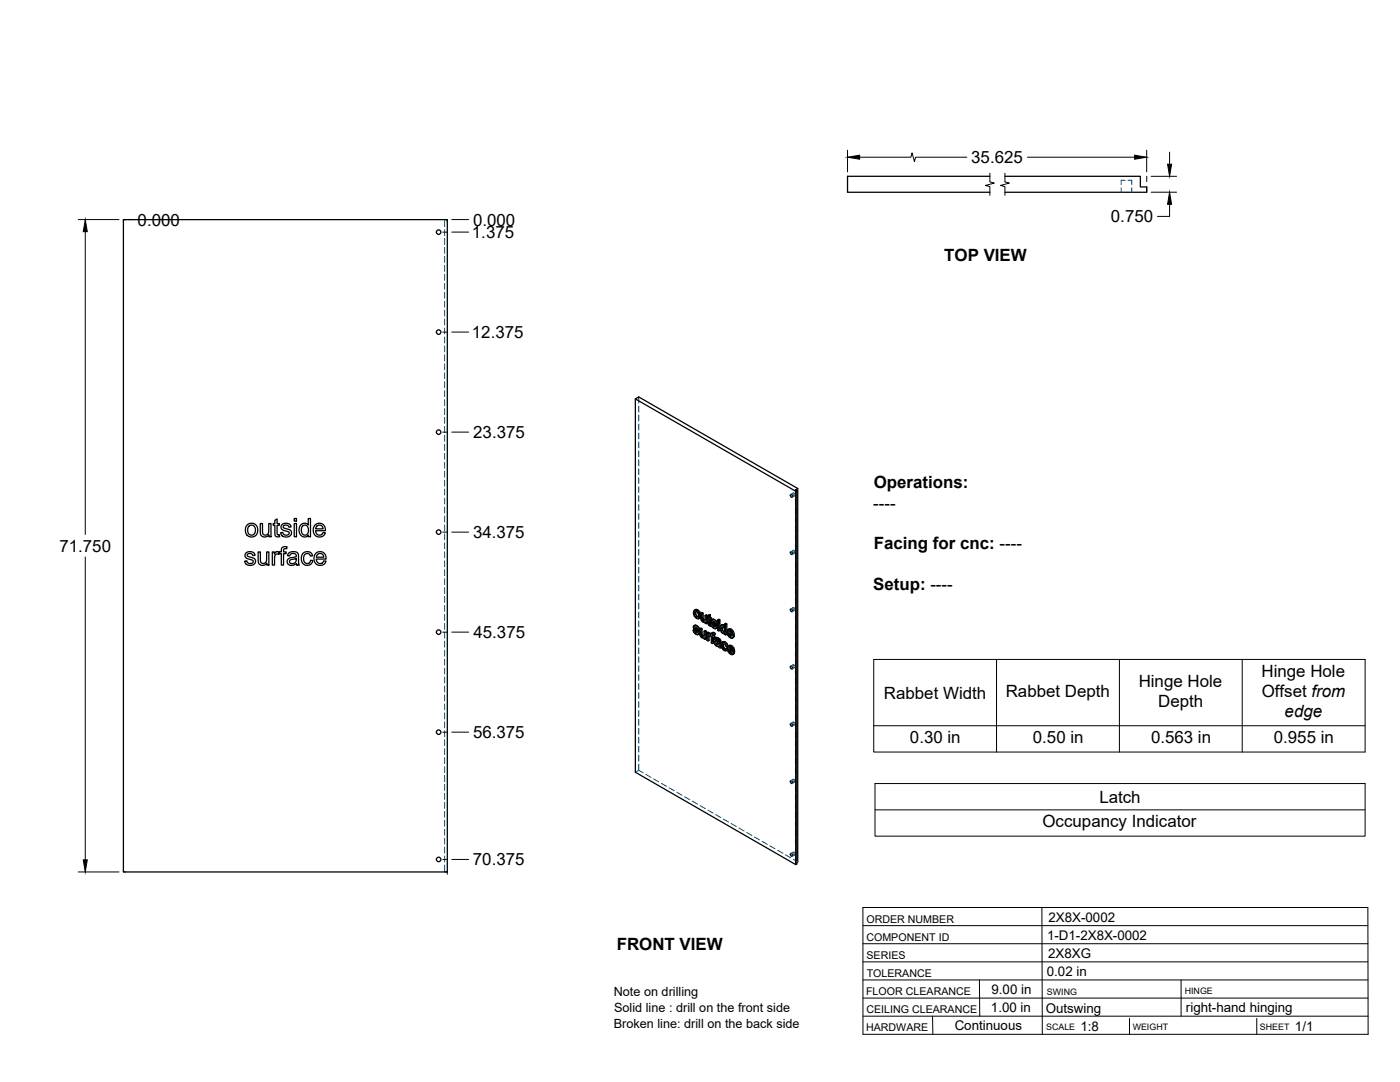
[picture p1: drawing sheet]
<svg xmlns="http://www.w3.org/2000/svg" width="559mm" height="432mm" viewBox="0 0 559 432" stroke-linecap="round" stroke-linejoin="round" font-family="sans-serif">
<!-- layer: Visible -->
<g fill="none" stroke="#000" stroke-width=".51">
<path d="M395.1 70.4h-56.8v6.3h56.8M401.1 70.4h54.1v4.2h2.5v2.1h-56.6M49.3 87.7h129.2v260.3h-129.2zM253.6 159.2v149l64 36.8 .5-.2v-149l-.6-.3 .9-.6M253.6 159.2l64 36.8v149M253.6 159.2l1.4-.8 63.4 36.5M315.5 197.4l.6 .2 .2 .8-.6-.2zM318.1 195.8l-.5 .2M318.4 194.9v149.1l-.3 .1M98.7 209.4l1.2-.5a2.66 2.66 0 0 1 3 3.6 2.66 2.66 0 0 1-4.7 .5l-.2-1a2.97 2.97 0 0 1 .7-2.6zM99.3 210.1l.8-.5a1.97 1.97 0 0 1 1.9 2 1.97 1.97 0 0 1-2 1.9l-.7-.4-.4-.9v-1.3zM103.9 208.9h.9v3a1.32 1.32 0 0 0 1.3 1.7 1.32 1.32 0 0 0 1.2-1.8v-2.9h.9v5.3h-.8v-.8a1.88 1.88 0 0 1-2.3 .8 1.88 1.88 0 0 1-1.2-2z"/>
<path d="M109.7 207.6l.9-.5v1.8h.9v.7h-.9v3.3l.3 .5h.6l.1 .8a1.33 1.33 0 0 1-1.5-.1 1.33 1.33 0 0 1-.4-1.5v-3h-.6v-.7h.6zM112.5 209.4l1.2-.6a1.94 1.94 0 0 1 2.5 1.5l-.9 .1a1.13 1.13 0 0 0-1.1-.9 1.13 1.13 0 0 0-1.1 1l.2 .2a4.1 4.1 0 0 1 3 1.5 2.18 2.18 0 0 1-1.5 2.1 2.18 2.18 0 0 1-2.5-.8l-.3-.9 .9-.1a1.23 1.23 0 0 0 1.3 1.1 1.23 1.23 0 0 0 1.2-1.2l-.7-.3a2.35 2.35 0 0 1-2.5-1.6zM117.4 208.9h.9v5.3h-.9zM117.4 206.9h.9v1.1h-.9zM120 209.5l1.1-.6a1.88 1.88 0 0 1 1.9 .6v-2.6h.9v7.3h-.8v-.7a2.18 2.18 0 0 1-2.6 .5 2.18 2.18 0 0 1-1.1-2.4zM120.8 209.9l.6-.3a2.12 2.12 0 0 1 1.8 1.6 2.12 2.12 0 0 1-.9 2.2l-.3 .1a2.1 2.1 0 0 1-1.7-1.4 2.1 2.1 0 0 1 .5-2.2zM125.7 209.6l1.5-.8a2.47 2.47 0 0 1 2.7 3h-3.9l.2 1a1.46 1.46 0 0 0 1.5 .8 1.46 1.46 0 0 0 1.2-1.1l1 .1-.3 .6-.5 .7-1.4 .4a2.79 2.79 0 0 1-2.6-1.7 2.79 2.79 0 0 1 .6-3zM126.5 210l.6-.4a1.43 1.43 0 0 1 1.8 1.5h-2.9zM98.1 220.7l1.2-.5a1.94 1.94 0 0 1 2.5 1.4l-.9 .1a1.13 1.13 0 0 0-1.1-.9 1.13 1.13 0 0 0-1.1 1l.3 .3a3.4 3.4 0 0 1 2.9 1.4 2.18 2.18 0 0 1-1.5 2.1 2.18 2.18 0 0 1-2.4-.8l-.4-.9h1a1.23 1.23 0 0 0 1.3 1 1.23 1.23 0 0 0 1.1-1.2l-.6-.3a2.35 2.35 0 0 1-2.6-1.6zM103 220.3h.9v2.9a1.32 1.32 0 0 0 1.4 1.7 1.32 1.32 0 0 0 1.1-1.8v-2.8h.9v5.2h-.8v-.8a1.88 1.88 0 0 1-2.2 .9 1.88 1.88 0 0 1-1.3-2.1zM108.7 220.3h.8v.8a1.25 1.25 0 0 1 2-.7l.8-.1v-.6a1.5 1.5 0 0 1 .7-1.5 1.5 1.5 0 0 1 1.6 0l-.2 .8a.83 .83 0 0 0-.8 0 .83 .83 0 0 0-.4 .8v.5h1v.7h-1v4.5h-.9v-4.5h-.8v-.5l-.2 .8a1.17 1.17 0 0 0-1.4 .1 1.17 1.17 0 0 0-.3 1.4v2.7h-.9zM115.1 220.9a2.39 2.39 0 0 1 4 .6l.3 4h-.9l-.2-.6a2 2 0 0 1-2.2 .8 2 2 0 0 1-1.5-1.9l.1-.1a2.04 2.04 0 0 1 2-1.2l.4-.1a.83 .83 0 0 0 1.1-.7 .83 .83 0 0 0-1.1-.8 1.23 1.23 0 0 0-1.5 1l-.9-.1z"/>
<path d="M115.7 223.6l2.6-.7a1.49 1.49 0 0 1-.8 1.9 1.49 1.49 0 0 1-2-.7zM120.8 220.9l1.4-.7 1.3 .1 .9 .6 .4 .9-.9 .1a1.44 1.44 0 0 0-1.9-.9 1.44 1.44 0 0 0-.8 1.9l.1 1.1a1.34 1.34 0 0 0 1.5 .9 1.34 1.34 0 0 0 1.2-1.3l.8 .1-.4 1a2.47 2.47 0 0 1-3.2 .5 2.47 2.47 0 0 1-.8-3.2zM126 220.9l1.5-.7a2.47 2.47 0 0 1 2.7 2.9h-4l.3 1a1.46 1.46 0 0 0 1.5 .8 1.46 1.46 0 0 0 1.2-1.1l.9 .1-.4 .9-.9 .7-.8 .1a2.79 2.79 0 0 1-2.6-1.7 2.79 2.79 0 0 1 .6-3zM126.7 221.3l.8-.4 .9 .1 .5 .4 .3 1h-2.9zM315.5 220.2l.6 .2 .2 .8-.6-.1zM276.6 251.5l.7 1.3 .9 .5 .5-.1M276.9 249.8l.6-.3 .8 .2 .9 1.4-.5 .3-.1-.6M277.3 244.8l.4-.9 .9 .7 .1 1.6-.7 .2M277.3 251.3l-.7 .2 .5 .2M277.3 252.3l.5 .4 .4-.3M277.4 250.9l1 .9 .5-.2M277.4 251.5l-.3 .2 .2 .6 .4-.3"/>
<path d="M277.5 249.5l-.7 .4v.6l1.4 1.7 .1 .6M277.5 250.2l-.3 .4 .5-.2M277.5 245.7l.5 .7 .5-.3M277.6 251.6l.8 .9M277.6 250.3l.6 .7M277.7 249.9l.5 .4 .5-.2M277.7 250.4l1 1M277.7 250.4h-.5M277.7 244.5l-.4 .3v.5l.2 .4 .4-.2M277.7 249.5l-.7 .2M277.8 252.7l.4 .1M277.8 244v1.2l.9 1"/>
<path d="M277.8 250.6l-.4 .3-.2-.3M278 243.6l.9 .9 .5-.2M278.1 249.7l-.8 .1M278.2 250.3l.4 .5 .4-.3M278.4 251.8l.3 .5 .5-.3M278.5 243.4l-.5 .2-.8-.1M278.6 251.3l.7 1.2-.7 .8M278.7 252.3l.1 .5 .5-.3M278.8 252.8l-.1 .4 .4-.3M278.9 244.5l.3 1.4 .5-.3M279.1 246.7a1.8 1.8 0 0 1-2.3-2l.1-.9 .7-.6 1.4 .5 .7 1.9-.2 .8-.6 .5M279.2 245.9l-.1 .8 .4-.3"/>
<path d="M279.3 250.9l.5 .3 .4-.3M279.7 244.7l.5 .2 .4-.2M279.8 251.2v2.2l.4-.2M279.8 253.4l.2 .4 .4-.2M280 253.8l.3 .3 .5-.2M280.2 244.9v2.3l.5-.3M280.2 247.2l.2 .4 .4-.3M280.3 254.1l.4 .1M280.4 247.6l.3 .3 .5-.3M280.7 247.9l.4 .1M280.9 254l-.6-.7-.1-2.4-.4-.2-.5 .2 .1 2.7 .8 .9h.9v.4l.3 .3M281.1 254.5l-.2 .1"/>
<path d="M281.4 247.7l-.7-.6-.1-2.4-.4-.3-.5 .3 .1 2.5 .8 1.1 .9-.1M281.4 252.2v3l.5-.3v-3l-.4-.3-.5 .3v2l-.3 .3 .2-.1M281.5 248.2v.5l.4 .2M281.5 248.3l-.2 .1M281.9 245.9v3l.4-.2v-3.1l-.4-.2-.5 .3v1.9l-.3 .4 .2-.1M281.9 251.9l-.5 .3-.4-.3M282.3 245.6l-.4 .3-.5-.2M282.3 246.6l.3 .1 .2 2.7 .7 .5 .4-.2M282.6 246l-.3 .2 .3 .2v-.8l.9-.3v1l.5 .3v.4l-.5 .2v-.3M283 253.5l-.4 .7 .4-.2M283 252.9l-.4-.6-.5 .2v3l.5 .3M283 252.5l-.5 .3-.4-.3"/>
<path d="M283.1 253.5l-.1 2-.4 .3v-1.6M283.1 253.5l.4 .2M283.1 253.5l-.5 .2M283.1 245.6v1l.4-.3M283.1 253l.4 .4M283.3 252.7l-.8 .5v-.4M283.3 249.3l.2 .1M283.5 249.4l.1 .5M283.5 252.8l.4 .3M283.5 252.8l-.8 .2M283.5 252.8l-.7 .2M283.5 245.3l-.9 .3"/>
<path d="M283.5 253.3v.4M283.5 253.7l.4 .3v2.6l.5 .2M283.5 253.5l-.1 .3M283.5 248.8l-.4 .2v-2l.4 .2 .3 1.9M283.6 248.9l-.5 .1M283.8 249.1l.8 1.4 .6 .4 .6-.1M283.8 249.1l-.6 .1M283.8 249.1h.1M283.8 249.3l-.3 .1M284 246.6l-.5 .3-.4-.3M284 247.4l.6-.3 .8 .3 .9 1.3-.5 .3-.1-.6M284.1 252.7l.8-.3 .6 .4-.5 .7v-.5"/>
<path d="M284.3 248h.5l1 1M284.4 253.8l.5 .3 .4-.2M284.4 248.9l-.6 .2 .4 .2M284.4 249.9l.5 .4 .4-.3M284.5 248.5l1 .9 .5-.2M284.6 249.1l-.4 .2 .1 .4 .1 .2 .5-.3M284.6 247.9l-.3 .3 .5-.3 .6 .7M284.6 247.1l-.7 .5v.6l1.6 2M284.6 252.4l-.6 .4-.1 .8-.4-.3 .4-.2M284.6 252.8l.4 .2 .5-.2M284.7 249.2l.8 .9M284.8 253.3l.5 1-.4 .2v-.4"/>
<path d="M284.8 254.5v2.1l-.4 .2v-2.6l.5 .3M284.8 247.5l.5 .4 .5-.2M284.9 247.1l-.8 .3M284.9 250.3l.4 .1M284.9 248.2l-.4 .3-.2-.3M285 253.5l-.6-.3v.6l.4-.2M285.1 252.5l-.5 .3-.4-.2M285.2 247.3l-.8 .1M285.3 256l.6-.3 .9 .3M285.3 247.9l.4 .5 .4-.2M285.4 254.7l1-.2 1.2 .9 .3 3-.5 .2-.1-.4M285.5 250.2l-.1 .2"/>
<path d="M285.5 249.4l.3 .5 .5-.3M285.6 256.5l.1-.1a.86 .86 0 0 1 1.1 1M285.6 257.1l.4 .4 .5-.3M285.7 256.4l-.2 .3M285.7 248.9l.7 1.2-.7 .8M285.8 249.9l.1 .5 .5-.3M285.8 255.7l-.7 .5 .1 .9 .9 .8h.8l.5 .7M285.9 250.4l-.1 .4 .5-.3M285.9 256.5l-.4 .2 .1 .4 .5-.2M286 256.5l.8 .8M286 255.2l-.4 .2a.8 .8 0 0 1 .9 0 .8 .8 0 0 1 .4 .8l-1.2-.3M286 255.1v.1"/>
<path d="M286 257.5l.5 .1M286.1 255.7l-.7 .2M286.2 254.4l-1 .4-.1 .3 .5 .3M286.3 254.9l.5 .4 .5-.3M286.4 248.6l.5 .2 .4-.2M286.5 257.6l.3-.1zM286.7 254.6l-.4 .3-.6-.3M286.8 255.3l.3 .4 .5-.3M286.9 247.7v.5l.4-.2v-.6l-.4-.3-.5 .3v.6l.5 .2M286.9 248.3l.4 .3v3l-.4 .2v-3M286.9 248.3l-.5 .3v3l.5 .2M287.1 255.7l.2 .4 .4-.3"/>
<path d="M287.3 256.1v2.1l.5-.3M287.3 247.4l-.4 .3-.5-.3M287.8 249.6l.7-.3 .7 .3M287.9 250.9l.3-.9 .9 .8 .1 1.4-.2 .3-.4-.1M288.1 251.9l.5 .5 .4-.2M288.2 256.3l.7-.3 .6 .2 .7 .6 .3 .9-.4 .3-.4-.9M288.3 257.6l.2 1 .5-.3M288.3 250.6l-.4 .3v.5l.2 .5 .4-.3M288.4 249.3l-.9 .7v1.5l.7 1.1 .7 .4 .4-.2v.4l.4 .2M288.4 250v1.3l.8 .9M288.5 258.6l.5 .6 .5-.3M288.5 249.7l.4 .3"/>
<path d="M288.8 257.3l-.5 .3 .1-.4a.64 .64 0 0 1 .7-.4 .64 .64 0 0 1 .5 .7l.5 .5M288.8 256.8l.1 1.4 .7 .8M288.9 256l-.5 .3a2.08 2.08 0 0 0 1.4 3.4M289 249.4l-1.1 .1M289 256.5l.7 .6 .5-.3M289.2 249l.5 .3 .4-.3M289.3 252.8l-.2 .1M289.5 256.2l-.5 .3-.6-.2M289.7 249.3v4.1l.4-.2v-4.2l-.4-.2-.5 .2v1.5l-.3-.5 .3-.1M289.7 258.8l-.2 .4h-.5M290.4 259l-.6 .7 .6-.4M290.4 258.7l-.7 .1 .4 .3"/>
<path d="M290.9 253.5l.6 .6 .4-.3M291.1 251.9l-.4 .3 1.4 .8-.7-1.2-.5-.1-.2 .5M291.2 251.7l-.1 .2 .9 .6M291.2 252.9l.9 1M291.3 258.5l-.5 .3 1.5 .8-.6-1.2-.6-.1-.3 .5M291.3 258.2v.3l.8 .5M291.4 253.3l-.5 .2-.2-.9 1.9 1.1M291.4 259.5l.8 1M291.4 251.4l.9 .8 .4-.2M291.5 254.1l.4 .1M291.5 259.8l-.5 .3-.2-.9 2 1.1M291.6 257.9l.8 .9 .5-.2"/>
<path d="M291.9 251.1l-1.3 .2M292 257.7l-1.3 .1M292.1 253.9l.5 .3 .5-.3M292.1 253.9l-.1 .2M292.3 252.2l.3 1.4 .5-.3M292.4 258.8l.4 1.4 .4-.3M292.5 253.7l-.4 .2M292.6 253.6l.5-.1v-.5l-.7-1.5-1-.6-.8 .4-.4 1.1 .4 1.3 1.1 1h.6l.3-.5M292.7 253.7l.3 .4-.7 .5M315.5 243.1l.6 .2 .2 .8-.6-.2zM291 260.1l.6 .5 .4-.2M291.6 260.6l.4 .2"/>
<path d="M292.3 260.4l.4 .4 .5-.3M292.3 260.4l-.2 .3M292.6 260.2l-.3 .2M292.8 260.2l.4-.2v-.5l-.7-1.5-1-.5-.8 .3-.4 1 .4 1.3 1.2 1.1h.6l.2-.4M292.8 260.2l.3 .5-.7 .5M315.5 265.9l.6 .2 .2 .8-.6-.2zM315.5 288.8l.6 .2 .2 .8-.6-.2zM315.5 311.6l.6 .2 .2 .8-.6-.2zM315.5 340.7l.6 .2 .2 .8-.6-.2z"/>
<circle cx="175.1" cy="92.6" r=".9"/>
<circle cx="175.1" cy="132.5" r=".9"/>
<circle cx="175.1" cy="172.5" r=".9"/>
<circle cx="175.1" cy="212.4" r=".9"/>
<circle cx="175.1" cy="252.3" r=".9"/>
<circle cx="175.1" cy="292.2" r=".9"/>
<circle cx="175.1" cy="343" r=".9"/>
</g>
<!-- layer: Hidden -->
<g fill="none" stroke="#00557f" stroke-width=".4">
<path d="M447.5 74.9v1.8M449 71.9h-1.5v1.8M450.2 71.9h1.5v1.8M451.7 74.9v1.8M177.5 87.7v2.7M177.5 91.6v2.4M177.5 95.2v2.4M177.5 98.8v2.3M177.5 102.3v2.4M177.5 105.9v2.4M177.5 109.5v2.4M177.5 113.1v2.3"/>
<path d="M177.5 116.6v2.4M177.5 120.2v2.4M177.5 123.8v2.4M177.5 127.3v2.4M177.5 130.9v2.4M177.5 134.5v2.4M177.5 138v2.4M177.5 141.6v2.4M177.5 145.2v2.4M177.5 148.8v2.4M177.5 152.3v2.4M177.5 155.9v2.4"/>
<path d="M177.5 159.5v2.4M255 158.4v2.5M177.5 163v2.4M177.5 166.6v2.4M177.5 170.2v2.4M177.5 173.8v2.3M177.5 177.3v2.4M255 162.1v2.3M255 165.6v2.4M255 169.2v2.4M255 172.8v2.4M255 176.4v2.3"/>
<path d="M255 179.9v2.4M177.5 180.9v2.4M177.5 184.5v2.4M177.5 188v2.4M177.5 191.6v2.4M177.5 195.2v2.4M177.5 198.8v2.3M255 183.5v2.4M255 187.1v2.4M255 190.6v2.4M255 194.2v2.4M255 197.8v2.4"/>
<path d="M316.5 196.8a.53 .53 0 0 1 .8 .3 .53 .53 0 0 1-.4 .7zM316.6 196.8l-1 .6M317.2 197.9l-1 .6M317.5 195.5v2.4M317.5 199.1v2.4M177.5 202.3v2.4M177.5 205.9v2.4M177.5 209.5v2.4M177.5 213.1v2.3M177.5 216.6v2.4M255 201.4v2.4M255 204.9v2.4"/>
<path d="M255 208.5v2.4M255 212.1v2.4M255 215.6v2.4M255 219.2v2.4M316.5 219.7a.53 .53 0 0 1 .8 .3 .53 .53 0 0 1-.4 .7zM316.6 219.6l-1 .6M317.5 202.7v2.4M317.5 206.3v2.3M317.5 209.8v2.4M317.5 213.4v2.4M317.5 217v2.4M177.5 220.2v2.4"/>
<path d="M177.5 223.8v2.3M177.5 227.4v2.3M177.5 230.9v2.4M177.5 234.5v2.4M177.5 238.1v2.3M255 222.8v2.4M255 226.4v2.3M255 229.9v2.4M255 233.5v2.4M255 237.1v2.4M317.2 220.7l-1 .6M317.5 220.6v2.3"/>
<path d="M317.5 224.1v2.4M317.5 227.7v2.4M317.5 231.3v2.4M317.5 234.8v2.4M317.5 238.4v2.4M177.5 241.6v2.4M177.5 245.2v2.4M177.5 248.8v2.3M177.5 252.3v2.4M177.5 255.9v2.4M177.5 259.5v2.4M255 240.6v2.4"/>
<path d="M255 244.2v2.4M255 247.8v2.4M255 251.4v2.3M255 254.9v2.4M255 258.5v2.4M277.1 251.2l.3 1M277.2 250l-.5 .2M277.2 244.2l-.4 .3M277.3 250.4l-.5 .3M277.3 249.6l-.5 .3M277.3 251.3l.3 .3M277.4 249.5l-.1 .9 1.3 1.4a.35 .35 0 0 1 .3 .5 .35 .35 0 0 1-.5 .2"/>
<path d="M277.4 252.2l.8 .7 .8 .1M277.4 252.2l-.4 .2M277.5 251.4l-.1 .1M277.6 250.9l-.5 .2M277.6 245.6l.7 .8 1.1 .2M277.6 245.6l-.5 .3M277.6 250.2h-.1M277.6 250.3l.1-.3h.3l1.2 1.1M277.6 243.2l-.4 1 .4 1.4M277.7 250l-.5 .3M277.9 243.8l-.1 .2M277.9 243.8l.7 .1 .6 .9v1.1l-.5 .3"/>
<path d="M277.9 243.8l-.4 .2M278.2 250.1l-.5 .3M278.2 252.9l-.4 .2M278.2 251l.4 .3M278.3 252.8l.4-.3-.5 .3M278.5 243.8l-.5 .3M278.5 246.5l-.5 .3M278.6 250.5l-.5 .2M278.7 251.9l-.5 .3M278.7 250.9l-.4 .3M278.8 253l-.5 .3M278.8 252.3l-.4 .3"/>
<path d="M279 246.1l-.4 .3M279 244.4l-.4 .2M279.1 246.7l-.4 .3M279.2 245.4l-.4 .2M279.8 250.7l.2 3 .8 .6 .7-.1v.5l.4 .2M279.8 253l-.4 .3M280 253.5l-.5 .2M280.2 244.4l.2 2.8 .7 .8h.8v.4l.4 .3M280.2 246.8l-.4 .3M280.2 253.9l-.4 .3M280.4 247.2l-.5 .3M280.6 247.7l-.4 .2"/>
<path d="M280.7 254.3l-.5 .2M281.1 248l-.5 .3M281.1 254l-.2 .1M281.3 253.9l-.5 .3M281.3 254.3l-.2 .2M281.4 253.8l-.5 .2M281.5 251.6l-.1 2-.5 .4M281.5 254.7l-.4 .2M281.5 254.2l-.4 .3M281.5 247.7l-.2 .2M281.7 247.7l-.5 .2M281.8 247.5l-.5 .3"/>
<path d="M281.9 245.4l-.1 2-.4 .3M281.9 248.4l-.4 .3M281.9 248l-.4 .2 .2-.1M282.3 246.2v.4l.5-.3M282.6 252.3v3l.4 .2M282.6 255.3l-.5 .2M282.8 245.9l-.2 .1M283 253l-.5 .2M283.1 245.3v.8l-.3-.2v.4l.3 .2v2.4l.9 .7-.2-.5M283.1 253.4l-.1 .1M283.1 246.5l-.5 .2M283.1 246.1l-.5 .3"/>
<path d="M283.1 248.9l-.4 .2M283.2 252.8l-.2 .1M283.3 253.2l-.5 .3M283.3 249.2l-.4 .2M283.5 253.3l-.4 .2 .2-.3 .5 .4 .2-.3 .4 .4v2.6l.4 .3M283.5 246.7l-.4 .3M283.7 249.5l-.4 .2M284 247l-.5-.3v.5M284 253.2l-.5 .2M284 253.1h-.1M284 253.3l-.5 .2M284 249.2l-.2 .1"/>
<path d="M284 249.6l-.1 .1M284.2 248.9l.4 .9M284.3 247.6l-.5 .2M284.4 256.3l-.5 .3M284.4 253.7l-.5 .3M284.4 247.3l-.5 .2M284.4 248.9l.3 .3M284.4 252.6l-.4 .2M284.4 248.1l-.5 .2M284.5 247.1l-.2 .7 .7 1a1.05 1.05 0 0 1 .9 1.3h-.4l.4-.2M284.5 252.4l-.1 .9-.5-.2M284.6 249.8l.7 .7 .8 .1"/>
<path d="M284.6 249.8l-.5 .2M284.6 249v.1M284.7 248.5l-.5 .3M284.7 247.8l-.1 .1M284.8 247.9v-.3l.5 .1 1 1M284.8 254l-.4 .2M284.8 247.6l-.4 .3M284.9 253l-1.4 .7 .5-.2M285.2 253l-.5 .3M285.3 247.7l-.5 .3M285.3 254.3l-.5-.3v.5M285.3 254.7l.5-.3-.2 .5 .4 .2a.88 .88 0 0 1 1 .1 .88 .88 0 0 1 .3 .9l-.5-.1"/>
<path d="M285.4 248.6l.3 .3M285.4 250.4l.4-.2-.9 .5M285.4 253.2l-.5-.3-.1 .4M285.5 256.2l-.4 .2M285.6 255.8l-.5 .3M285.6 254.9l-.5 .2M285.7 248.1l-.5 .2M285.7 255.7l-.2 .6 .2 .6 .9 .8h.7l.1 .4M285.7 256.9l-.4 .3M285.8 249.6l-.5 .2M285.9 248.5l-.5 .3M285.9 250.7l-.5 .2"/>
<path d="M285.9 256.5l.3-.3a.78 .78 0 0 1 .9 .2 .78 .78 0 0 1 0 .9h-.3M286.1 256.2l-.4 .2 .3-.2M286.2 256.2l-.5 .2M286.2 254.9l-.4 .2M286.4 257.6l-.5 .2M286.7 255l-.5 .3M286.9 257.7l-.5 .3M286.9 248.3v3l.4 .3M286.9 247.1v.6l.4 .3M286.9 251.3l-.5 .3M286.9 247.7l-.5 .3M287.1 257.3l-.4 .3"/>
<path d="M287.2 255.5l-.5 .2M287.2 257.2l-.4 .3 .1-.2M287.3 256.5l-.4 .3M287.3 256.1l-.4 .3M287.3 256l-.4 .2M287.3 257.7l-.4 .2M287.4 258.1l.5 .3M287.4 258.1l-.4 .2M287.9 250.4l-.5 .2M288 251.2l-.5 .3M288 249.6l-.5 .3M288.2 249.3l-.3 .7 .2 1.6 .6 .7 .6 .4 .4-.2v.4l.4 .3"/>
<path d="M288.3 257.1l-.5 .3M288.4 252l-.4 .3M288.4 256.3l-.4 .3M288.5 249.9l-.1 .1M288.5 249.9l.7 .1 .5 1v.9l-.5 .3M288.5 249.8l-.4 .3 .4-.2M288.6 258.4l-.4 .3M288.6 256.1l-.3 .7 .2 1.5 .7 .8 1 .4M288.8 256.8l.6-.2 .7 1 .4 .1M289 256.6l-.5 .3M289 252.6l-.5 .2M289 249.9l-.5 .2"/>
<path d="M289.4 249.8l-.2 .1M289.5 259.3l-.5 .3M289.5 256.6l-.4 .3M289.5 252.2l-.4 .2M289.5 250.4l-.4 .3M289.7 248.8v1.4l-.5-.6M289.7 250.2l-.5 .3M289.7 252.5l-.4 .3M289.7 251.5l-.4 .2M289.7 252.9l-.4 .3M289.9 257l-.5 .3M289.9 259h-.3"/>
<path d="M289.9 259l-.4 .2M290.1 257.6l-.5 .2M290.1 258.6l-.2 .4M290.4 258.7l.2 .2-.2 .4M290.6 258.9l-.2 .1M290.7 252l-.5 .2M290.8 258.6l-.5 .2M291 251l-.3 .8 .3 1.5 .9 1 .9 .1M291 253.3l-.4 .3M291.1 252.3l-.4 .3M291.1 259.9l-.4 .2M291.1 257.6l-.3 .6 .3 1.7 .9 .9 .9 .1"/>
<path d="M291.2 252.9l-.1-.6 2 1.2M291.3 258.9l-.5 .3M291.4 259.5l-.1-.6 1.9 1.1M291.4 251.5l-.2 .2M291.4 251.5l.8 .3 .4 1-.6-.3M291.4 251.5l-.5 .2M291.5 258l-.2 .2M291.5 258l.8 .3 .4 1.1-.6-.4M291.5 258l-.4 .3M291.9 251.5l-.5 .3M291.9 254.3l-.5 .2M292 258.1l-.4 .2"/>
<path d="M292.1 253.9h.2M292.4 253.9l-.4 .2 .3-.2M292.4 252.1l-.4 .3M292.6 258.7l-.5 .2M292.6 252.8l-.5 .2M292.6 253.6l-.1 .1M292.7 254.4l-.5 .3M292.7 253.7l-.4 .2M292.7 259.4l-.4 .2M316.5 242.5a.54 .54 0 0 1 .8 .3 .54 .54 0 0 1-.4 .7zM316.6 242.5l-1 .5M317.2 243.6l-1 .5"/>
<path d="M317.5 242v2.4M317.5 245.6v2.3M317.5 249.1v2.4M317.5 252.7v2.4M317.5 256.3v2.4M317.5 259.8v2.4M177.5 263.1v2.3M177.5 266.6v2.4M177.5 270.2v2.4M177.5 273.8v2.4M177.5 277.3v2.4M255 262.1v2.4"/>
<path d="M255 265.7v2.3M255 269.2v2.4M255 272.8v2.4M255 276.4v2.3M255 280v2.3M292.2 260.5h.3M292.5 260.5l-.4 .2M292.5 260.5l-.9 .6M292.7 260.2h-.1M292.8 261l-.5 .2M292.8 260.2l-.3 .3M316.5 265.3a.57 .57 0 0 1 .7 .4 .57 .57 0 0 1-.3 .7l-.4-.6z"/>
<path d="M316.6 265.3l-1 .6M317.2 266.4l-1 .6M317.5 263.4v2.4M317.5 267v2.4M317.5 270.6v2.3M317.5 274.1v2.4M317.5 277.7v2.4M177.5 280.9v2.4M177.5 284.5v2.4M177.5 288.1v2.3M177.5 291.6v2.4M177.5 295.2v2.4"/>
<path d="M177.5 298.8v2.4M255 283.5v2.4M255 287.1v2.4M255 290.7v2.4M255 294.2v2.4M255 297.8v2.4M316.6 288.1a.59 .59 0 0 1 .7 .4 .59 .59 0 0 1-.4 .7l-.4-.6zM316.6 288.1l-1 .6M317.2 289.2l-1 .6M317.5 281.3v2.4M317.5 284.9v2.3M317.5 288.4v2.4"/>
<path d="M317.5 292v2.4M317.5 295.6v2.3M317.5 299.1v2.4M177.5 302.3v2.4M177.5 305.9v2.4M177.5 309.5v2.4M177.5 313.1v2.3M177.5 316.6v2.4M255 304.9v2.5l1.8 1M255 301.4v2.4M255 307.4l-1.4 .8M257.8 309.1l2 1.1"/>
<path d="M260.9 310.8l2 1.2M264 312.6l2 1.2M267.1 314.4l2 1.2M270.2 316.2l2 1.2M273.3 318l2 1.2M276.4 319.7l2 1.2M316.5 311a.53 .53 0 0 1 .8 .3 .53 .53 0 0 1-.4 .7zM316.6 311l-1 .6M317.2 312.1l-1 .6M317.5 302.7v2.4M317.5 306.3v2.4M317.5 309.9v2.3"/>
<path d="M317.5 313.4v2.4M317.5 317v2.4M177.5 320.2v2.4M177.5 323.8v2.4M177.5 327.3v2.4M177.5 330.9v2.4M177.5 334.5v2.4M177.5 338.1v2.3M279.5 321.5l2 1.2M282.6 323.3l2 1.2M285.6 325.1l2.1 1.2M288.7 326.9l2.1 1.2"/>
<path d="M291.8 328.7l2.1 1.1M294.9 330.4l2.1 1.2M298 332.2l2.1 1.2M301.1 334l2.1 1.2M304.2 335.8l2.1 1.2M307.3 337.6l2.1 1.2M310.4 339.3l2.1 1.2M317.5 320.6v2.4M317.5 324.1v2.4M317.5 327.7v2.4M317.5 331.3v2.4M317.5 334.9v2.3"/>
<path d="M317.5 338.4v2.4M177.5 341.6v2.4M177.5 345.2v2.8M313.5 341.1l2.1 1.2M316.5 340.1a.57 .57 0 0 1 .7 .3 .57 .57 0 0 1-.3 .8l-.3-.4zM316.6 340.1l-1 .5M316.6 342.9l1.8 1.1M317.2 341.2l-1 .5M317.5 342v2.5M317.5 344.5l.6 .3M318.1 344.1l-.6 .4"/>
</g>
<!-- layer: Reference -->
<g fill="none" stroke="#000" stroke-width=".4">
<path d="M338.3 70.4v2.1M338.3 74.6v2.1M457.7 70.4v2.1M457.7 74.6v2.1M49.3 87.7v.9M50.2 87.7h-.9h.9M176.7 92.6h1.8M177.6 87.7h.9v.9M176.7 132.5h1.8M176.7 172.5h1.8M176.7 212.4h1.8M176.7 252.3h1.8"/>
<path d="M176.7 292.2h1.8M49.3 347.1v.9h.9M176.7 343h1.8M177.6 348h.9v.9"/>
</g>
<!-- layer: Hidden Narrow -->
<path d="M278.2 251.5l-.4 .3M279.8 252.5l-.5 .3M280.2 246.3l-.5 .2M281.5 253.2l-.5 .3M281.9 247l-.5 .3M283.1 248.2l-.5 .3M284.4 253l-.5 .3M284.8 253.3h.1M285.3 249.1l-.4 .3M286.6 256.3l-.5 .2M287.3 256.7l-.4 .3" fill="none" stroke="#000" stroke-width=".4"/>
<!-- layer: Visible Narrow -->
<path d="M278.2 251l-.4 .2M280.2 252.6l-.4 .3M280.6 246.4l-.4 .2M283.5 248.5l-.4 .3M284.8 253.3l-.4 .2M285.3 248.6l-.4 .2M286.5 255.8l-.4 .3M287.8 256.3l-.5 .3M287.8 257l-.5 .3" fill="none" stroke="#000" stroke-width=".4"/>
<!-- layer: Titleblock -->
<g fill="none" stroke="#000" stroke-width=".4">
<path d="M344.4 362.2h201.6l.1 50.6h-201.7zM344.4 376.6h201.6M344.4 369.4h201.6M415.9 362.2l.1 50.6M344.4 383.9h201.6M344.4 398.3h201.6M344.4 391.1h201.6M390.9 391.1l.2 14.4M471.4 391.1v14.4M344.4 405.5h201.7M372.2 405.5l.1 7.3M450.8 406.4v6.4"/>
<path d="M501.6 406.4v6.4"/>
</g>
<!-- layer: FD_Dimensions -->
<g fill="none" stroke="#000" stroke-width=".4">
<path d="M338.3 59.9v8.7M457.7 59.9v8.7M343.1 62.7h20.5l.4-1.7 1 3.5 .5-1.8h20.4M410.1 62.7h42.8M459.5 70.4h10.1M459.5 76.7h10.1M466.8 60.7v4.8M31.2 87.6h16.3M34 92.5v120.8M51.1 87.6h2.1M180.3 87.6h6.7M180.3 92.6h6.7"/>
<path d="M466.8 81.5v4.9h-4.8M180.3 132.5h6.7M180.3 172.4h6.7M180.3 212.4h6.7M34 222.3v120.9M180.3 252.3h6.7M180.3 292.2h6.7M31.2 348h16.3M180.3 343h6.7"/>
</g>
<path d="M338.3 62.7l4.8-.8v1.6zM452.9 61.9l4.8 .8-4.8 .8zM466 65.5h1.6l-.8 4.9zM34 87.6l.8 4.9h-1.6zM466.8 76.7l.8 4.8h-1.6zM33.2 343.2h1.6l-.8 4.8z" fill="#000" stroke="#000" stroke-width=".4"/>
<!-- layer: Break Lines -->
<path d="M395.1 69.1v3.5l1.8 .5-3.5 .9 1.7 .5v3.5M401.1 69.1v3.5l1.8 .5-3.5 .9 1.7 .5v3.5" fill="none" stroke="#000" stroke-width=".4"/>
<!-- layer: Custom Tables -->
<path d="M348.7 263.2h196.2v36.9h-196.2zM397.8 263.2v36.9M446.8 263.2v36.9M495.8 263.2v36.9M348.7 289.6h196.2M349.2 312.7h195.7v21h-195.7zM349.2 323.2h195.7" fill="none" stroke="#000" stroke-width=".4"/>
<g font-size="6.7">
<text x="387.7" y="65.1">35.625</text>
<text x="443.4" y="88.7">0.750</text>
<text x="54.9" y="90">0.000</text>
<text x="188.4" y="95">1.375</text>
<text x="188.8" y="90">0.000</text>
<text x="376.9" y="104.1">TOP VIEW</text>
<text x="188.4" y="134.9">12.375</text>
<text x="188.9" y="174.8">23.375</text>
<text x="348.7" y="194.9">Operations:</text>
<text x="348.5" y="203">----</text>
<text x="188.8" y="214.7">34.375</text>
<text x="23.7" y="220.2">71.750</text>
<text x="348.7" y="219.2">Facing for cnc: ----</text>
<text x="348.5" y="235.3">Setup: ----</text>
<text x="189" y="254.6">45.375</text>
<text x="454.5" y="274.1">Hinge Hole</text>
<text x="503.6" y="270">Hinge Hole</text>
<text x="352.8" y="278.8">Rabbet Width</text>
<text x="401.4" y="278.2">Rabbet Depth</text>
<text x="503.6" y="278.2">Offset from</text>
<text x="462.3" y="282.2">Depth</text>
<text x="512.8" y="286.2">edge</text>
<text x="188.8" y="294.6">56.375</text>
<text x="363.2" y="296.5">0.30 in</text>
<text x="412.3" y="296.5">0.50 in</text>
<text x="459.4" y="296.5">0.563 in</text>
<text x="508.4" y="296.5">0.955 in</text>
<text x="438.8" y="320.3">Latch</text>
<text x="416.1" y="330.2">Occupancy Indicator</text>
<text x="188.8" y="345.4">70.375</text>
<text x="246.2" y="379.1">FRONT VIEW</text>
</g>
<g font-size="5.3">
<text x="418.5" y="367.9">2X8X-0002</text>
<text x="417.9" y="375">1-D1-2X8X-0002</text>
<text x="418.4" y="382.3">2X8XG</text>
<text x="417.8" y="389.5">0.02 in</text>
<text x="395.8" y="396.8">9.00 in</text>
<text x="395.5" y="403.7">1.00 in</text>
<text x="417.4" y="404.1">Outswing</text>
<text x="473.4" y="403.8">right-hand hinging</text>
<text x="381.1" y="411">Continuous</text>
<text x="431.3" y="411.5">1:8</text>
<text x="516.9" y="411.5">1/1</text>
</g>
<g font-size="5.1">
<text x="245" y="397.3">Note on drilling</text>
<text x="245.1" y="403.8">Solid line : drill on the front side</text>
<text x="245" y="410.3">Broken line: drill on the back side</text>
</g>
<g font-size="4.3">
<text x="345.8" y="368.4">ORDER NUMBER</text>
<text x="345.8" y="375.5">COMPONENT ID</text>
<text x="345.8" y="382.7">SERIES</text>
<text x="345.9" y="389.9">TOLERANCE</text>
<text x="345.7" y="397.2">FLOOR CLEARANCE</text>
<text x="345.8" y="404.4">CEILING CLEARANCE</text>
<text x="345.7" y="411.6">HARDWARE</text>
</g>
<g font-size="3.5">
<text x="417.9" y="397">SWING</text>
<text x="472.9" y="396.7">HINGE</text>
<text x="417.5" y="410.9">SCALE</text>
<text x="452.1" y="410.9">WEIGHT</text>
<text x="502.9" y="410.9">SHEET</text>
</g>
</svg>
